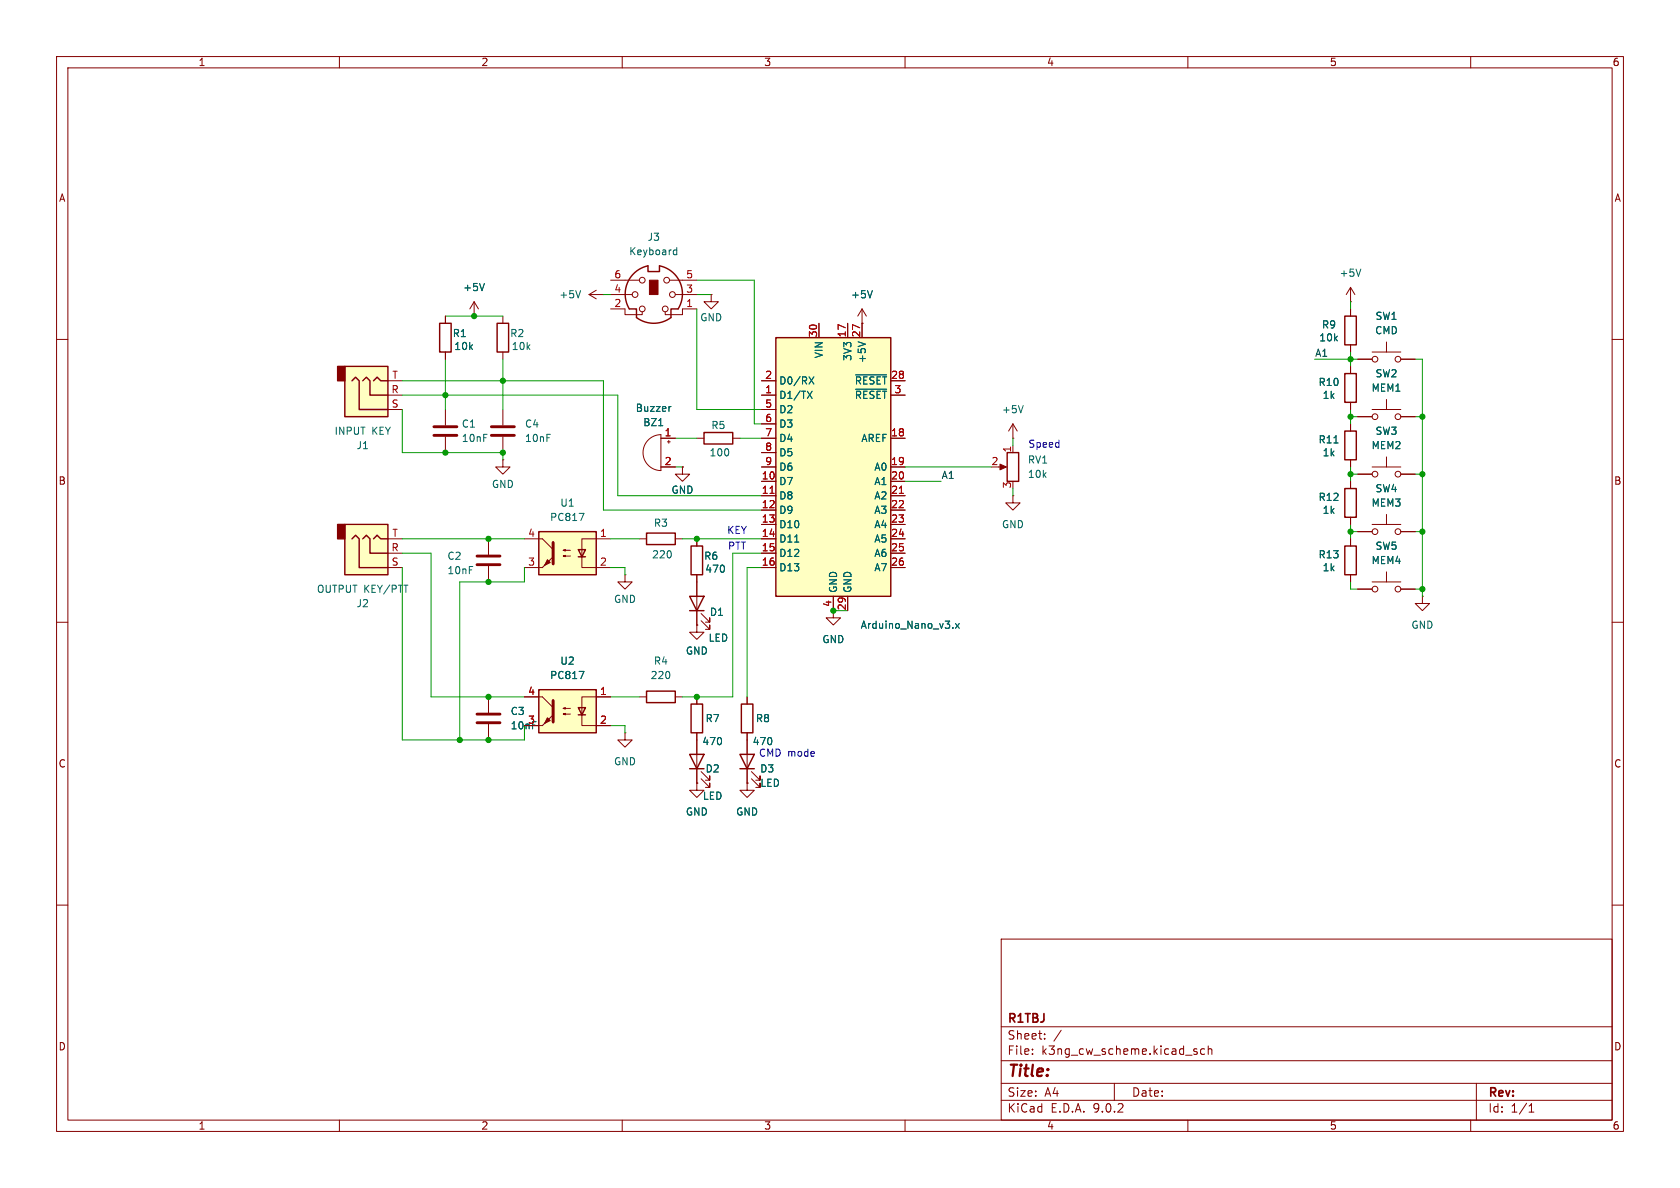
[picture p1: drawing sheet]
<svg xmlns="http://www.w3.org/2000/svg" width="297mm" height="210mm" viewBox="0 0 297 210" stroke-linecap="round" stroke-linejoin="round" font-family="sans-serif">
<g fill="none" stroke="#840000" stroke-width=".18">
<path d="M10 10h277v190h-277zM12 12h273v186h-273zM60 10v2M110 10v2M160 10v2M210 10v2M260 10v2M78.7 55.9v1.3M88.9 55.9v1.3M238.8 53.3h.1M238.8 50.8v2.5M238.8 54.6v1.3"/>
<path d="M238.8 50.8l-.8 1.3M238.8 50.8l.7 1.3M10 60h2M78.7 62.2v1.3M88.9 62.2v1.3M238.8 61v1.2M285 60h2M123.2 95.3v1.2M238.8 85.1v1.3M238.8 91.4v1.3M238.8 95.3v1.2M240 94h2.6"/>
<path d="M242.6 92.7h5M245.1 90.9v1.8M247.6 94h2.6M10 110h2M123.2 110.5v1.3h1.3l-1.3 1.2-1.3-1.2h1.3M123.2 110.5h.1M123.2 101.6v8.9M124 109.7l1.5 1.6v-.8v.8h-.8M124 108.5l1.5 1.5v-.8v.8h-.8M238.8 101.6v1.3M240 104.1h2.6M242.6 102.9h5"/>
<path d="M245.1 101.1v1.8M247.6 104.1h2.6M285 110h2M110.5 129.5v1.3h-1.3l1.3 1.3 1.3-1.3h-1.3M110.5 129.5h.1M113 123.2h1.3M119.4 123.2h1.2M10 160h2M177 166h108v32h-108zM285 160h2M60 198v2M110 198v2"/>
<path d="M160 198v2M177 194.5h108M177 191.5h108M177 187.5h108M177 181.5h108M182.5 186.3v.1M182.5 185.5v.1M184.7 183.6v.1M184.7 182.8v.1M187.6 182.1l-1.3 2M197 191.5v3M210 198v2"/>
<path d="M211.2 185.9l.4 .1 .1 .2-.2 .2h-.3M211.2 185.4l.4 .1M213 185.5l-.5-.1-.3 .3v.4l.2 .2h.6M213.6 185.5l.2-.1 .4 .1v.9M213.6 184.9v1.5M260 198v2M261 191.5v6.5M270.3 196.6h.9M270.3 195.5l.4-.4v1.5"/>
<circle cx="243.1" cy="94" r=".51"/>
<circle cx="247.1" cy="94" r=".51"/>
<circle cx="243.1" cy="104.1" r=".51"/>
<circle cx="247.1" cy="104.1" r=".51"/>
</g>
<path d="M77.7 57.2h2.1v5h-2.1zM87.9 57.2h2v5h-2zM237.7 55.9h2.1v5.1h-2.1zM122.2 96.5h2v5.1h-2zM237.7 96.5h2.1v5.1h-2.1zM237.7 86.4h2.1v5h-2.1zM121.9 105.4h2.6l-1.3 2.6zM121.9 108h2.6M114.3 122.2h5.1v2h-5.1z" fill="none" stroke="#840000" stroke-width=".25"/>
<path d="M240.6 47.6l-.4 1.2" fill="none" stroke="#006464" stroke-width=".18"/>
<path d="M95.2 94h10.2v7.6h-10.2z" fill="#ffffc2"/>
<path d="M95.2 94h10.2v7.6h-10.2zM102.2 97.2h1.3l-.6 1.2zM102.2 98.4h1.3" fill="none" stroke="#840000" stroke-width=".25"/>
<path d="M92.7 95.3h3.2l1.9 1.9M99.6 97.3l.3-.1v.2l-.3-.1h1.2M99.6 98.3l.3-.1v.2l-.3-.1h1.2M107.9 95.3h-5v5h5M92.7 100.3h3.2" fill="none" stroke="#840000" stroke-width=".18"/>
<path d="M97.8 95.9v3.8" fill="none" stroke="#840000" stroke-width=".51"/>
<g fill="#840000" stroke="#840000" stroke-width=".18">
<path d="M96.8 98.9l.5 .5-1 .5z"/>
<path d="M97.8 98.4l-1.9 1.9z"/>
</g>
<path d="M102.4 90.7h.8l-.5 1.3" fill="none" stroke="#006464" stroke-width=".18"/>
<path d="M95.2 121.9h10.2v7.6h-10.2z" fill="#ffffc2"/>
<path d="M95.2 121.9h10.2v7.6h-10.2zM102.2 125.1h1.3l-.6 1.3zM102.2 126.4h1.3" fill="none" stroke="#840000" stroke-width=".25"/>
<path d="M92.7 123.2h3.2l1.9 1.9M92.7 128.3h3.2M99.6 125.2l.3-.1v.2l-.3-.1h1.2M99.6 126.2l.3-.1v.3l-.3-.2h1.2M107.9 123.2h-5v5.1h5" fill="none" stroke="#840000" stroke-width=".18"/>
<path d="M97.8 123.8v3.8" fill="none" stroke="#840000" stroke-width=".51"/>
<g fill="#840000" stroke="#840000" stroke-width=".18">
<path d="M96.8 126.9l.5 .5-1 .5z"/>
<path d="M95.9 128.3l1.9-1.9z"/>
</g>
<path d="M102.4 118.7h.8l-.5 1.3" fill="none" stroke="#006464" stroke-width=".18"/>
<path d="M61 92.7h7.6v8.9h-7.6z" fill="#ffffc2"/>
<path d="M59.7 92.7h1.3v2.6h-1.3z" fill="#840000" stroke="#840000" stroke-width=".25"/>
<g fill="none" stroke="#840000" stroke-width=".25">
<path d="M111.9 48.5l1.4-1.1 1.3-.4v1h2v-1a5.1 5.1 0 0 1 3.3 7.6h-1.3v1.5a5.1 5.1 0 0 1-6.1 0v-1.5h-1.2a5.1 5.1 0 0 1 .6-6.1zM237.7 76.2h2.1v5.1h-2.1zM237.7 66h2.1v5.1h-2.1zM61 92.7h7.6v8.9h-7.6zM62.2 95.3l.7-.7 .6 .7v5h5.1M64.1 95.3l.7-.7 .6 .7v2.5h3.2M66 95.3l.7-.7 .6 .7h1.3M114.3 94.2h5.1v2.1h-5.1zM178.1 80h2v5.1h-2zM121.9 133.4h2.6l-1.3 2.5zM121.9 135.9h2.6M122.2 124.5h2v5h-2z"/>
<path d="M130.8 133.4h2.5l-1.2 2.5zM130.8 135.9h2.5M131.1 124.5h2v5h-2z"/>
</g>
<g fill="none" stroke="#840000" stroke-width=".18">
<path d="M107.9 54.6h2.6v1h3v-.5M107.9 52.1h3.9M107.9 49.5h5.1M118.4 49.5h4.8M119.4 52.1h3.8M123.2 54.6h-2.6v1h-3v-.5M125.7 52.1v1.2h1.3l-1.3 1.3-1.2-1.3h1.2M125.7 52.1h.1M152.4 57.2h.1M152.4 54.6l-.8 1.3M152.4 54.6l.8 1.3M152.4 54.6v2.6"/>
<path d="M114.6 77.8a3.2 3.2 0 0 1 2.2-1v6.4a3.2 3.2 0 0 1-2.9-2 3.2 3.2 0 0 1 .7-3.4zM116.8 77.5h2.6M118 78.1h.5M118.2 77.9v.5M179.1 77.5h.1M179.1 74.9l-.8 1.3M179.1 74.9l.7 1.3M179.1 74.9v2.6M179.1 78.7v1.3M238.8 64.8v1.2M238.8 71.1v1.3M238.8 74.9v1.3"/>
<path d="M240 63.5h2.6M240 73.7h2.6M242.6 62.2h5M242.6 72.4h5M245.1 60.5v1.7M245.1 70.6v1.8M247.6 63.5h2.6M247.6 73.7h2.6M68.6 97.8h2.5M68.6 95.3h2.5M86.4 95.3v2.7M88.9 81.3v1.3h-1.3l1.3 1.2 1.3-1.2h-1.3"/>
<path d="M88.9 81.3h.1M113 95.3h1.3M116.8 82.6h2.6M119.4 95.3h1.2M120.6 82.6v1.2h1.3l-1.3 1.3-1.2-1.3h1.2M120.6 82.6h.1M176.5 82.6h1M179.1 87.6v1.3h1.2l-1.2 1.3-1.3-1.3h1.3M179.1 87.6h.1M238.8 81.3v1.3M240 83.8h2.6M242.6 82.6h5"/>
<path d="M245.1 80.8v1.8M247.6 83.8h2.6M68.6 100.3h2.5M86.4 100.1v2.8M110.5 101.6v1.3h-1.3l1.3 1.2 1.3-1.2h-1.3M110.5 101.6h.1M251.5 105.4v1.3h1.2l-1.2 1.3-1.3-1.3h1.3M251.5 105.4h.1M123.2 138.4v1.3h1.3l-1.3 1.3-1.3-1.3h1.3M123.2 138.4h.1M123.2 123.2v1.3M123.2 129.5v8.9"/>
<path d="M124 137.7l1.5 1.5v-.8v.8h-.8M124 136.4l1.5 1.5v-.7v.7h-.8M132.1 138.4v1.3h1.2l-1.2 1.3-1.3-1.3h1.3M132.1 138.4h.1M132.1 123.2v1.3M132.1 129.5v8.9M132.8 137.7l1.6 1.5v-.8v.8h-.8M132.8 136.4l1.6 1.5v-.7v.7h-.8"/>
<circle cx="112.3" cy="52.1" r=".51"/>
<circle cx="113.5" cy="49.5" r=".51"/>
<circle cx="113.5" cy="54.6" r=".51"/>
<circle cx="117.6" cy="54.6" r=".51"/>
<circle cx="117.9" cy="49.5" r=".51"/>
<circle cx="118.9" cy="52.1" r=".51"/>
<circle cx="243.1" cy="73.7" r=".51"/>
<circle cx="243.1" cy="63.5" r=".51"/>
<circle cx="247.1" cy="73.7" r=".51"/>
<circle cx="247.1" cy="63.5" r=".51"/>
<circle cx="243.1" cy="83.8" r=".51"/>
<circle cx="247.1" cy="83.8" r=".51"/>
</g>
<path d="M84.3 98.3h4.1M84.3 99.8h4.1" fill="none" stroke="#840000" stroke-width=".51"/>
<path d="M119.2 45h.4M119.2 44.2h.4M119.6 43.8v1.2M154.2 51.4l-.4 1.2M116.4 75.3h.8M118.6 71.9h-.2M180.9 71.7l-.4 1.3M235.8 78.3h.8" fill="none" stroke="#006464" stroke-width=".18"/>
<g fill="#840000" stroke="#840000" stroke-width=".18">
<path d="M114.8 49.5h1.5v2.6h-1.5z"/>
<path d="M176.8 82l1.1 .6-1.1 .5z"/>
</g>
<path d="M61 64.8h7.6v8.9h-7.6z" fill="#ffffc2"/>
<path d="M59.7 64.8h1.3v2.5h-1.3z" fill="#840000" stroke="#840000" stroke-width=".25"/>
<path d="M61 64.8h7.6v8.9h-7.6zM62.2 67.3l.7-.6 .6 .6v5.1h5.1M64.1 67.3l.7-.6 .6 .6v2.6h3.2M66 67.3l.7-.6 .6 .6h1.3M124.5 76.5h5v2h-5z" fill="none" stroke="#840000" stroke-width=".25"/>
<path d="M68.6 72.4h2.5M68.6 69.9h2.5M68.6 67.3h2.5M123.2 77.5h1.3M129.5 77.5h1.3" fill="none" stroke="#840000" stroke-width=".18"/>
<path d="M137.2 59.7h20.3v45.7h-20.3z" fill="#ffffc2"/>
<path d="M137.2 59.7h20.3v45.7h-20.3z" fill="none" stroke="#840000" stroke-width=".25"/>
<g fill="none" stroke="#840000" stroke-width=".18">
<path d="M78.7 55.9v1.3M83.8 55.9h.1M83.8 53.3l-.7 1.3M83.8 53.3l.8 1.3M83.8 53.3v2.6M104.1 52.1l1.3 .7M104.1 52.1h2.6M105.4 51.3l-1.3 .8M106.7 52.1h.1M144.8 57.2v2.5M149.9 57.2v2.5M152.4 57.2h.1"/>
<path d="M152.4 57.2v2.5M238.8 54.6v1.3M78.7 62.2v1.3M78.7 72.4v2.8M78.7 77.2v2.8M88.9 72.4v2.8M88.9 77.2v2.8M116.8 77.5h2.6M134.6 67.3h2.6M134.6 69.9h2.6M134.6 72.4h2.6M134.6 74.9h2.6"/>
<path d="M134.6 77.5h2.6M157.5 67.3h2.5M157.5 69.9h2.5M157.5 77.5h2.5M238.8 61v1.2M238.8 64.8v1.2M238.8 71.1v1.3M238.8 74.9v1.3M240 73.7h2.6M240 63.5h2.6M247.6 73.7h2.6M247.6 63.5h2.6"/>
<path d="M116.8 82.6h2.6M120.6 82.6h.1M123.2 95.3v1.2M134.6 80h2.6M134.6 82.6h2.6M134.6 85.1h2.6M134.6 87.6h2.6M134.6 90.2h2.6M134.6 92.7h2.6M134.6 95.3h2.6M134.6 97.8h2.6M157.5 82.6h2.5"/>
<path d="M157.5 85.1h2.5M157.5 87.6h2.5M157.5 90.2h2.5M157.5 92.7h2.5M157.5 95.3h2.5M157.5 97.8h2.5M238.8 81.3v1.3M238.8 85.1v1.3M238.8 91.4v1.3M238.8 95.3v1.2M240 83.8h2.6M240 94h2.6"/>
<path d="M247.6 83.8h2.6M247.6 94h2.6M123.2 110.5h.1M123.2 101.6v3.8M123.2 108v2.5M134.6 100.3h2.6M147.3 105.4v3.8h1.3l-1.3 1.3-1.3-1.3h1.3M149.9 105.4v2.6M157.5 100.3h2.5M238.8 101.6v1.3M240 104.1h2.6M247.6 104.1h2.6"/>
<path d="M86.4 123.2v2.8M86.4 128v2.8M92.7 123.2h2.5M92.7 128.3h2.5M105.4 123.2h2.5M105.4 128.3h2.5M123.2 138.4h.1M123.2 123.2v1.3M123.2 129.5v3.9M123.2 135.9v2.5M132.1 138.4h.1M132.1 123.2v1.3"/>
<path d="M132.1 129.5v3.9M132.1 135.9v2.5"/>
</g>
<g fill="none" stroke="#006464" stroke-width=".18">
<path d="M85.6 50.1l-.4 1.3M102.6 51.4l-.4 1.2M154.2 51.4l-.4 1.2M116.4 75.3h.8M118.6 71.9h-.2M142.7 69.2l.9 1.2M143 66.6l.9 1.3M143.6 69.2l-.9 1.2M143.9 66.6l-.9 1.3M151.3 66.3h5.4M151.3 68.8h5.4M151.7 60.4l1.3 .4"/>
<path d="M235.8 78.3h.8M140.5 95.8h.7M102.4 118.7h.8l-.5 1.3M168.4 110.9v.2M168.9 110.2l.7 .9M169.6 110.2l-.7 .9"/>
</g>
<path d="M136.1 87.2h.8M159 87.2h.7" fill="none" stroke="#a90000" stroke-width=".18"/>
<path d="M76.7 75.4h4.1M76.7 77h4.1M86.9 75.4h4M86.9 77h4M84.3 126.2h4.1M84.3 127.8h4.1" fill="none" stroke="#840000" stroke-width=".51"/>
<g fill="none" stroke="#009600" stroke-width=".18">
<path d="M78.7 55.9h10.2M106.7 52.1h1.2M123.2 49.5h10.1v25.4h1.3M123.2 54.6v17.8h11.4M123.2 52.1h2.5M238.8 53.3v1.3M71.1 72.4v7.6h17.8v1.3M71.1 69.9h38.1v17.7h25.4M71.1 67.3h35.6v22.9h27.9M78.7 63.5v8.9M88.9 63.5v8.9M119.4 77.5h3.8"/>
<path d="M130.8 77.5h3.8M179.1 77.5v1.2M232.4 63.5h7.6M238.8 73.7h1.2M238.8 62.2v2.6M238.8 72.4v2.5M250.2 73.7h1.3M250.2 63.5h1.3v41.9M71.1 95.3h21.6M71.1 97.8h5.1v25.4h16.5M107.9 95.3h5.1M119.4 82.6h1.2"/>
<path d="M120.6 95.3h14M134.6 97.8h-5.1v25.4h-8.9M160 82.6h15.3M160 85.1h6.4M179.1 86.4v1.2M238.8 82.6v2.5M238.8 92.7v2.6M238.8 94h1.2M238.8 83.8h1.2M250.2 94h1.3M250.2 83.8h1.3M71.1 100.3v30.5h21.6v-2.5"/>
<path d="M92.7 100.3v2.6h-11.4v27.9M107.9 100.3h2.6v1.3M134.6 100.3h-2.5v22.9M147.3 108h2.6M238.8 102.9v1.2h1.2M250.2 104.1h1.3M107.9 123.2h5.1M107.9 128.3h2.6v1.2"/>
</g>
<g fill="#009600" stroke="#009600" stroke-width=".18">
<circle cx="147.3" cy="108" r=".46"/>
<circle cx="238.8" cy="94" r=".46"/>
<circle cx="86.4" cy="95.3" r=".46"/>
<circle cx="86.4" cy="130.8" r=".46"/>
<circle cx="81.3" cy="130.8" r=".46"/>
<circle cx="86.4" cy="102.9" r=".46"/>
<circle cx="86.4" cy="123.2" r=".46"/>
<circle cx="123.2" cy="95.3" r=".46"/>
<circle cx="123.2" cy="123.2" r=".46"/>
<circle cx="238.8" cy="83.8" r=".46"/>
<circle cx="251.5" cy="104.1" r=".46"/>
<circle cx="251.5" cy="94" r=".46"/>
<circle cx="238.8" cy="73.7" r=".46"/>
<circle cx="238.8" cy="63.5" r=".46"/>
<circle cx="251.5" cy="73.7" r=".46"/>
<circle cx="251.5" cy="83.8" r=".46"/>
<circle cx="88.9" cy="67.3" r=".46"/>
<circle cx="78.7" cy="80" r=".46"/>
<circle cx="83.8" cy="55.9" r=".46"/>
<circle cx="78.7" cy="69.9" r=".46"/>
<circle cx="88.9" cy="80" r=".46"/>
</g>
<text font-size="2.8" fill="#840000" x="178" y="190.9">Title:</text>
<g font-size="2.1" fill="#840000">
<text x="178" y="184">Sheet:</text>
<text x="178" y="181.2">R1TBJ</text>
<text x="178" y="186.7">File:</text>
<text x="184.1" y="186.7">k3ng_cw_scheme.kicad_sch</text>
<text x="178" y="196.9">KiCad</text>
<text x="178" y="194.1">Size:</text>
<text x="184.7" y="194.1">A4</text>
<text x="185.7" y="196.9">E.D.A.</text>
<text x="193.3" y="196.9">9.0.2</text>
<text x="200" y="194.1">Date:</text>
<text x="263" y="194.3">Rev:</text>
<text x="263" y="196.9">Id:</text>
<text x="267.1" y="196.9">1/1</text>
</g>
<g font-size="1.8" fill="#840000">
<text x="35" y="11.9">1</text>
<text x="85" y="11.9">2</text>
<text x="135" y="11.9">3</text>
<text x="185" y="11.9">4</text>
<text x="235" y="11.9">5</text>
<text x="285" y="11.9">6</text>
<text x="10.3" y="35.9">A</text>
<text x="285.3" y="35.9">A</text>
<text x="10.3" y="85.9">B</text>
<text x="285.3" y="85.9">B</text>
<text x="10.3" y="135.9">C</text>
<text x="285.3" y="135.9">C</text>
<text x="10.3" y="185.9">D</text>
<text x="285.3" y="185.9">D</text>
<text x="35" y="199.9">1</text>
<text x="85" y="199.9">2</text>
<text x="135" y="199.9">3</text>
<text x="185" y="199.9">4</text>
<text x="235" y="199.9">5</text>
<text x="285" y="199.9">6</text>
</g>
<g font-size="1.8" fill="#006464">
<text x="111.1" y="45.3">Keyboard</text>
<text x="114.4" y="42.8">J3</text>
<text x="81.8" y="51.7">+5V</text>
<text x="98.8" y="52.9">+5V</text>
<text x="150.4" y="52.9">+5V</text>
<text x="236.7" y="49.1">+5V</text>
<text x="79.9" y="59.8">R1</text>
<text x="90.1" y="59.8">R2</text>
<text x="123.7" y="57">GND</text>
<text x="233.6" y="58.3">R9</text>
<text x="243" y="59.3">CMD</text>
<text x="243.1" y="56.7">SW1</text>
<text x="80.2" y="62.1">10k</text>
<text x="90.4" y="62.1">10k</text>
<text x="145.6" y="63.4" transform="rotate(-90 145.6 63.4)">VIN</text>
<text x="150.7" y="63.9" transform="rotate(-90 150.7 63.9)">3V3</text>
<text x="153.3" y="64.3" transform="rotate(-90 153.3 64.3)">+5V</text>
<text x="233.1" y="60.6">10k</text>
<text x="137.7" y="68.2">D0/RX</text>
<text x="137.7" y="70.7">D1/TX</text>
<text x="151" y="68.2">~{RESET}</text>
<text x="151" y="70.7">~{RESET}</text>
<text x="233" y="68.4">R10</text>
<text x="233.7" y="70.7">1k</text>
<text x="242.4" y="69.4">MEM1</text>
<text x="243.1" y="66.9">SW2</text>
<text x="59" y="77.1">INPUT</text>
<text x="65.7" y="77.1">KEY</text>
<text x="81.5" y="75.8">C1</text>
<text x="92.7" y="75.8">C4</text>
<text x="112.3" y="73">Buzzer</text>
<text x="113.6" y="75.5">BZ1</text>
<text x="125.7" y="76">R5</text>
<text x="137.7" y="73.3">D2</text>
<text x="137.7" y="75.8">D3</text>
<text x="177" y="73.3">+5V</text>
<text x="243.1" y="77.1">SW3</text>
<text x="62.9" y="79.6">J1</text>
<text x="81.5" y="78.3">10nF</text>
<text x="92.7" y="78.3">10nF</text>
<text x="125.3" y="80.9">100</text>
<text x="137.7" y="78.3">D4</text>
<text x="137.7" y="80.9">D5</text>
<text x="137.7" y="83.4">D6</text>
<text x="152.2" y="78.3">AREF</text>
<text x="154.5" y="83.4">A0</text>
<text x="181.6" y="82.1">RV1</text>
<text x="233" y="78.6">R11</text>
<text x="233.7" y="80.9">1k</text>
<text x="242.4" y="79.6">MEM2</text>
<text x="86.9" y="86.5">GND</text>
<text x="99" y="89.8">U1</text>
<text x="118.6" y="87.5">GND</text>
<text x="137.7" y="86">D7</text>
<text x="137.7" y="88.5">D8</text>
<text x="154.5" y="86">A1</text>
<text x="154.5" y="88.5">A2</text>
<text x="181.6" y="84.7">10k</text>
<text x="233" y="88.7">R12</text>
<text x="242.4" y="89.8">MEM3</text>
<text x="243.1" y="87.2">SW4</text>
<text x="97.1" y="92.3">PC817</text>
<text x="115.5" y="93.3">R3</text>
<text x="137.7" y="91">D9</text>
<text x="137.7" y="93.6">D10</text>
<text x="154.5" y="91">A3</text>
<text x="154.5" y="93.6">A4</text>
<text x="177" y="93.6">GND</text>
<text x="233.7" y="91">1k</text>
<text x="79" y="99.2">C2</text>
<text x="79" y="101.7">10nF</text>
<text x="115.2" y="98.9">220</text>
<text x="124.4" y="99.2">R6</text>
<text x="124.6" y="101.4">470</text>
<text x="137.7" y="96.1">D11</text>
<text x="137.7" y="98.7">D12</text>
<text x="137.7" y="101.2">D13</text>
<text x="154.5" y="96.1">A5</text>
<text x="154.5" y="98.7">A6</text>
<text x="154.5" y="101.2">A7</text>
<text x="233" y="98.9">R13</text>
<text x="233.7" y="101.2">1k</text>
<text x="242.4" y="99.9">MEM4</text>
<text x="243.1" y="97.4">SW5</text>
<text x="55.9" y="105">OUTPUT KEY/PTT</text>
<text x="62.9" y="107.5">J2</text>
<text x="108.5" y="106.8">GND</text>
<text x="148.2" y="104.9" transform="rotate(-90 148.2 104.9)">GND</text>
<text x="150.7" y="104.9" transform="rotate(-90 150.7 104.9)">GND</text>
<text x="125.2" y="113.6">LED</text>
<text x="125.4" y="109.1">D1</text>
<text x="145.3" y="113.9">GND</text>
<text x="152.1" y="111.4">Arduino_Nano_v3.x</text>
<text x="249.4" y="111.4">GND</text>
<text x="99" y="117.7">U2</text>
<text x="115.5" y="117.7">R4</text>
<text x="121.2" y="115.9">GND</text>
<text x="97.1" y="120.2">PC817</text>
<text x="114.9" y="120.2">220</text>
<text x="90.2" y="126.6">C3</text>
<text x="90.2" y="129.1">10nF</text>
<text x="124.1" y="131.9">470</text>
<text x="124.6" y="127.9">R7</text>
<text x="133" y="131.9">470</text>
<text x="133.5" y="127.9">R8</text>
<text x="108.5" y="135.5">GND</text>
<text x="124.6" y="136.8">D2</text>
<text x="134.3" y="136.8">D3</text>
<text x="124.2" y="141.6">LED</text>
<text x="134.3" y="139.3">LED</text>
<text x="121.2" y="144.4">GND</text>
<text x="130" y="144.4">GND</text>
</g>
<g font-size="1.8" fill="#a90000">
<text x="108.5" y="49.3">6</text>
<text x="108.5" y="51.8">4</text>
<text x="121.2" y="49.3">5</text>
<text x="121.2" y="51.8">3</text>
<text x="108.5" y="54.4">2</text>
<text x="121.2" y="54.4">1</text>
<text x="144.5" y="59.7" transform="rotate(-90 144.5 59.7)">30</text>
<text x="149.6" y="59.7" transform="rotate(-90 149.6 59.7)">17</text>
<text x="152.1" y="59.7" transform="rotate(-90 152.1 59.7)">27</text>
<text x="69.1" y="69.6">R</text>
<text x="69.3" y="67.1">T</text>
<text x="135.2" y="67.1">2</text>
<text x="135.2" y="69.6">1</text>
<text x="157.4" y="67.1">28</text>
<text x="158" y="69.6">3</text>
<text x="69.1" y="72.1">S</text>
<text x="117.4" y="77.2">1</text>
<text x="135.2" y="72.1">5</text>
<text x="135.2" y="74.7">6</text>
<text x="135.2" y="77.2">7</text>
<text x="157.4" y="77.2">18</text>
<text x="117.4" y="82.3">2</text>
<text x="135.2" y="79.8">8</text>
<text x="135.2" y="82.3">9</text>
<text x="157.4" y="82.3">19</text>
<text x="175.2" y="82.3">2</text>
<text x="178.8" y="80.1" transform="rotate(-90 178.8 80.1)">1</text>
<text x="134.6" y="84.8">10</text>
<text x="134.6" y="87.4">11</text>
<text x="134.6" y="89.9">12</text>
<text x="157.4" y="84.8">20</text>
<text x="157.4" y="87.4">21</text>
<text x="157.4" y="89.9">22</text>
<text x="178.8" y="86.4" transform="rotate(-90 178.8 86.4)">3</text>
<text x="69.3" y="95">T</text>
<text x="93.3" y="95">4</text>
<text x="106" y="95">1</text>
<text x="134.6" y="92.5">13</text>
<text x="134.6" y="95">14</text>
<text x="157.4" y="92.5">23</text>
<text x="157.4" y="95">24</text>
<text x="69.1" y="97.5">R</text>
<text x="69.1" y="100.1">S</text>
<text x="93.3" y="100.1">3</text>
<text x="106" y="100.1">2</text>
<text x="134.6" y="97.5">15</text>
<text x="134.6" y="100.1">16</text>
<text x="157.4" y="97.5">25</text>
<text x="157.4" y="100.1">26</text>
<text x="147.1" y="107.4" transform="rotate(-90 147.1 107.4)">4</text>
<text x="149.6" y="108" transform="rotate(-90 149.6 108)">29</text>
<text x="93.3" y="122.9">4</text>
<text x="106" y="122.9">1</text>
<text x="93.3" y="128">3</text>
<text x="106" y="128">2</text>
</g>
<g font-size="1.8" fill="#0f0f0f">
<text x="232.4" y="63.2">A1</text>
<text x="166.4" y="84.7">A1</text>
</g>
<g font-size="1.8" fill="#0000c2">
<text x="181.7" y="79.4">Speed</text>
<text x="128.4" y="94.6">KEY</text>
<text x="128.6" y="97.4">PTT</text>
<text x="134.1" y="134">CMD mode</text>
</g>
</svg>
